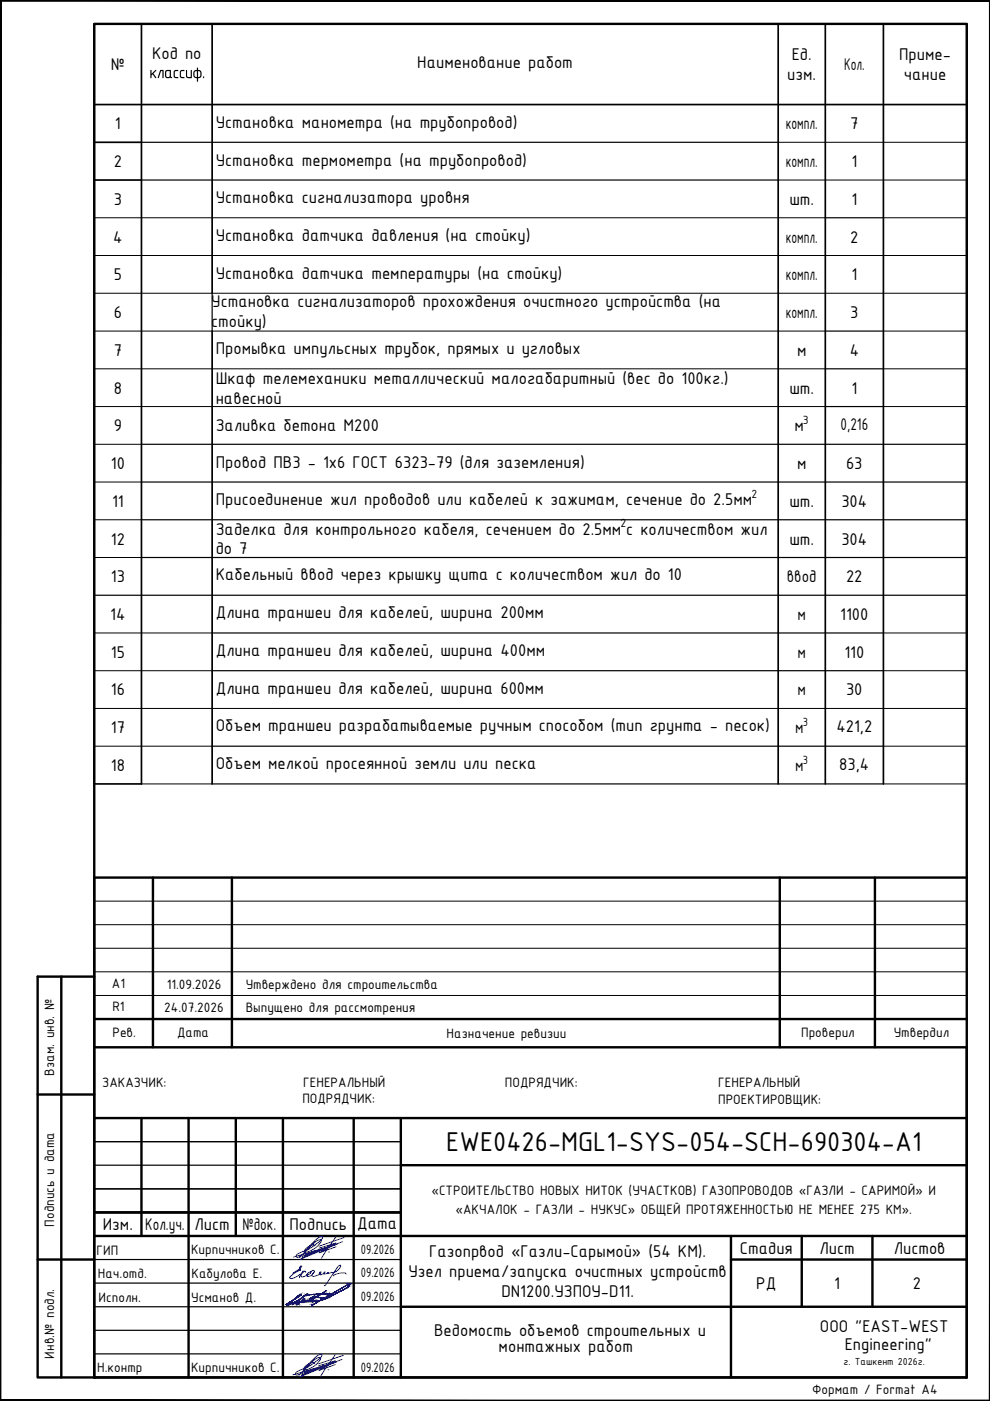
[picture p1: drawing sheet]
<svg xmlns="http://www.w3.org/2000/svg" width="210mm" height="297mm" viewBox="0 0 210 297" stroke-linecap="round" stroke-linejoin="round" font-family="sans-serif">
<!-- layer: _SHTAMP -->
<g fill="#000" stroke="#000" stroke-width=".21">
<path d="M0 .1l.2 .2h209.6zM0 .1h210l-.2 .2z"/>
<path d="M209.8 .3v296.5l.2-296.7zM210 .1v296.9l-.2-.2z"/>
<path d="M.2 .3l-.2 296.7 .2-.2zM0 .1l.2 .2-.2 296.7z"/>
<path d="M.2 296.8l209.8 .2-.2-.2zM.2 296.8l209.8 .2h-210z"/>
</g>
<g fill="none" stroke="#000" stroke-width=".51">
<path d="M20 5.1h185v286.9h-185zM13 207.1v84.9M20 207.1h-12v84.9h12M8 232.1h12M20 237.1h185v54.9h-185zM20 222v15.1M30 237.1v25M40 237.1v54.9M50 237.1v25M60 237.1v54.9M75 237.1v54.9M85 237.1v54.9"/>
<path d="M205 222v15.1M20 257.1h65M85 247h120M8 267h12M20 262.1h185M85 277.1h120M155 267h50M155 262.1v29.9M170 262.1v15M185 262.1v15"/>
</g>
<path d="M20 247h65M20 252.1h65M20 242h65M20 277.1h65M20 267h65M20 272h65M20 282.1h65M20 287h65" fill="none" stroke="#000" stroke-width=".25"/>
<!-- layer: SHTAMP -->
<path d="M32.4 186.1v35.9M49.2 186.1v35.9M165.3 186.1v35.9M185.5 186.1v35.9M205 186.1h-185v35.9h185M20 216.1h185" fill="none" stroke="#000" stroke-width=".51"/>
<path d="M20 196.1h185M20 191.1h185M20 211.1h185M20 206h185M20 201h185" fill="none" stroke="#000" stroke-width=".21"/>
<!-- layer: 0 -->
<path d="M30 5.1v161.1h-10v-161.1h185v161.1M45 5.1v57.1M165 5.1v161.1M175 5.1v161.1M187.3 5.1v161.1M20 22.2h185M20 30.2h10M20 38.2h10M45 70.2v96" fill="none" stroke="#000" stroke-width=".36"/>
<g fill="none" stroke="#000" stroke-width=".25">
<path d="M30 30.2h135M30 38.2h135M175 46.2h12.3M45 62.2v8M175 70.2h12.3M175 78.2h12.3M30 94.2h175M175 86.2h12.3M30 102.2h175M30 110.2h175M30 118.2h175M20 126.2h185"/>
<path d="M45 134.2h142.3M45 142.2h142.3M45 158.2h142.3M45 166.2h142.3"/>
</g>
<g fill="none" stroke="#000" stroke-width=".21">
<path d="M210 .1h-210v296.9h210M165 30.2h40M165 38.2h40M20 46.2h155M20 54.2h185M187.3 46.2h17.7M20 62.2h185M20 70.2h155M20 78.2h155M187.3 70.2h17.7M187.3 78.2h17.7M20 86.2h155"/>
<path d="M20 94.2h10M187.3 86.2h17.7M20 102.2h10M20 110.2h10M20 118.2h10M20 134.2h25M187.3 134.2h17.7M20 142.2h25M20 150.2h185M20 158.2h25M187.3 142.2h17.7M187.3 158.2h17.7"/>
<path d="M30 166.2h15M187.3 166.2h17.7"/>
</g>
<g fill="#00f" stroke="#00f" stroke-width=".21">
<path d="M63 276.5l.1-.1z"/>
<path d="M60.6 276.6l.9-.6zM60.6 276.6l.9-.5zM61.5 276l.9-.5zM61.5 276.1l.9-.6z"/>
<path d="M62.4 275.5l1.1-.8zM62.4 275.5l1.2-.7z"/>
<path d="M63.5 274.7l.2-.2zM63.7 274.5l-.1 .3z"/>
<path d="M63.7 274.5h.1zM63.7 274.5h.1z"/>
<path d="M63.2 274.8l.5-.3zM63.2 274.8l.5-.4z"/>
<path d="M62.1 275.7l1.1-.9zM62.1 275.7l1.1-.9z"/>
<path d="M60.9 276.8l1.2-1.1zM60.9 276.7l1.2-1z"/>
<path d="M60.9 276.8l2.1-1zM61 276.8l2-1z"/>
<path d="M63 275.8l.5-.3zM63 275.8l.5-.3z"/>
<path d="M63.5 275.5l.6-.4zM63.5 275.5l.7-.4z"/>
<path d="M64.1 275.1l.4-.3zM64.2 275.1l.4-.3z"/>
<path d="M64.5 274.8l.7-.5zM64.6 274.8l.6-.5z"/>
<path d="M62 276.7l3.2-2.4zM61.9 276.6l3.3-2.3z"/>
<path d="M64.5 275.3l-.4 .5zM64 275.8l.5-.5zM64 275.8l-.2 .2zM63.8 276l.2-.2z"/>
<path d="M63.4 276.3l.4-.3zM63.3 276.3l.5-.3zM63.3 276.3l-.1 .1zM63.2 276.4l.1-.1z"/>
<path d="M63 276.2l.2-.1zM63 276.2l.2-.1z"/>
<path d="M63.2 276.1l.8-.2zM63.2 276.1l.8-.2z"/>
<path d="M64 275.9l.2-.1zM64 275.9h.2z"/>
<path d="M64.2 275.8h.1zM64.2 275.9l.2-.1z"/>
<path d="M64.1 275.9l.4-.2zM64.1 275.9l.4-.2z"/>
<path d="M64 276h.2zM64 276.1l.2-.1zM64.2 276l.3-.1zM64.2 276h.3z"/>
<path d="M64.5 275.9l.4-.1zM64.5 276l.4-.2z"/>
<path d="M64.7 275.9l.2-.1zM64.6 275.9l.3-.1z"/>
<path d="M64.6 276l.2-.1zM64.6 276h.3z"/>
<path d="M64.8 275.9h.3zM64.9 276l.3-.1z"/>
<path d="M65.1 275.9l.4-.1zM65.2 275.9l.3-.1z"/>
<path d="M65.2 275.9l.2-.1zM65.2 275.9l.2-.1z"/>
<path d="M65.1 275.9v.1zM65 275.9h.1z"/>
<path d="M65.1 276l.4-.1zM65.1 276l.4-.1z"/>
<path d="M65.5 275.9l.5-.1zM65.5 275.9l.5-.1z"/>
<path d="M65.6 276l.3-.2zM65.6 275.9l.3-.1z"/>
<path d="M65.6 275.9h.1zM65.6 276l.1-.1z"/>
<path d="M65.7 275.9h.2zM65.7 276l.2-.1z"/>
<path d="M65.9 275.9l.6-.1zM65.9 275.9l.6-.1z"/>
<path d="M66.2 275.9l.3-.1zM66.2 275.9l.3-.2z"/>
<path d="M66.3 275.9l.2-.1zM66.4 275.9h.1z"/>
<path d="M66.5 275.8h.2zM66.6 275.9h.1z"/>
<path d="M66.7 275.8h.2zM66.7 275.9l.2-.1z"/>
<path d="M66.9 275.8h.2zM66.9 275.8h.2z"/>
<path d="M67 275.7l-.1 .1zM66.9 275.8l.1-.1z"/>
<path d="M66.7 275.9l.2-.1zM66.7 275.9l.5-.1zM66.7 275.9l.6-.1z"/>
<path d="M67.3 275.8l.3-.1zM67.3 275.8h.4z"/>
<path d="M67.6 275.7l.7-.1zM67.7 275.8l.6-.1z"/>
<path d="M68.3 275.6l.5-.1zM68.3 275.6l.6-.1z"/>
<path d="M68.8 275.5l.9-.5zM68.9 275.5l.8-.4z"/>
<path d="M69.7 275l2.5-1.3zM69.7 275.1l2.6-1.4z"/>
<path d="M72.2 273.7l1.3-.7zM72.3 273.7l1.3-.6z"/>
<path d="M73.6 273l.3-.3zM73.9 272.7l-.3 .4z"/>
<path d="M74 272.4v.3zM74 272.4v.3z"/>
<path d="M73.6 272.5l.2-.1zM73.6 272.4h.1z"/>
<path d="M66.3 276.7l7.3-4.2zM66.2 276.7l7.4-4.3z"/>
<path d="M64.3 274.8l.5-.2zM64.4 274.8l.5-.1z"/>
<path d="M64.9 274.6h.3zM64.9 274.7l.3-.1z"/>
<path d="M65.2 274.6l.7-.1zM65.2 274.6l.7-.1z"/>
<path d="M65.9 274.5l.6-.1zM65.9 274.5l.7-.1z"/>
<path d="M66.6 274.4h.6zM66.6 274.4h.6z"/>
<path d="M67.2 274.4l.5-.1zM67.2 274.4h.6z"/>
<path d="M67.8 274.3h.7zM67.8 274.4h.7z"/>
<path d="M68.5 274.3h.7zM68.5 274.4l.7-.1z"/>
<path d="M69.2 274.3l.7 .1zM69.2 274.4h.7z"/>
<path d="M69.9 274.4h.1zM69.9 274.4h.1z"/>
<path d="M70.1 274.4h.1zM70.1 274.4h.1z"/>
<path d="M70.3 274.5l.1 .1zM70.3 274.5l.1 .1z"/>
<path d="M70.3 274.7l-.1 .1zM70.1 274.8l.2-.1z"/>
<path d="M67.9 274.5l1.3-.8zM67.8 274.5l1.4-.9zM66.9 275.1l1-.6zM66.9 275.1l.9-.6zM66.3 275.4l.6-.3zM66.3 275.4l.6-.3z"/>
<path d="M66.1 275.5l.2-.1zM66.1 275.5l.2-.1z"/>
<path d="M65.9 275.6l.3-.1zM65.9 275.5h.2zM65.7 275.5l.2 .1zM65.7 275.5h.2zM65.8 275.4l-.1 .1z"/>
<path d="M65.9 275.2h.1zM65.9 275.2h.1zM65.8 275.3h.2zM65.8 275.4l.1-.1z"/>
<path d="M66 275.2l.2-.2zM66 275.2l.3-.1zM66.2 275l.3-.1zM66.3 275.1l.2-.2z"/>
<path d="M66.9 274.9h.1zM66.9 274.9h.1zM66.8 274.8l.1 .1zM66.8 274.8l.1 .1zM66.7 274.9h.1zM66.7 274.9h.1zM66.6 274.9h.1zM66.6 274.9h.1z"/>
<path d="M67.1 274.9l.4 .1zM67 274.9l.5 .1zM67.5 275l.4 .1zM67.5 275l.4 .1z"/>
<path d="M68.1 275.1l.3 .1zM68.1 275.2h.3z"/>
<path d="M68.4 275.2h.1zM68.4 275.2h.1z"/>
<path d="M68.5 275.2h.3zM68.5 275.2h.3zM68.8 275.2l.5-.1zM68.8 275.2h.5z"/>
<path d="M69.4 275.1h.2zM69.4 275.2h.2z"/>
</g>
<g fill="none" stroke="#00f" stroke-width=".21">
<path d="M62.1 275.7h.1M62.2 266.5l9.3-2.7-7.8 3.2M62.4 275.5h.1M63.5 275.5h.1M64.1 275.1h.1M64.5 274.8h.1M64.8 269.8l-.2-.3-1 .7a2.73 2.73 0 0 1-2.1 .8l-.1-.1 .1-.2 .6-.5 1.6-.9a.57 .57 0 0 1 .1-.9l.2 .1-.5 .6-1.4 .9M65.9 275.9h.1M65.9 269.6l.4-.3 .3 .1a1.13 1.13 0 0 1-1.6 1l.4-.6 .5-.2-.1 .4-.4 .2-1.4 .6-.2-.4 .5-.9-.8 1.4M66.6 269.7l-.5 .6v.2a1.73 1.73 0 0 0 2-.8h-.3l-.1 .3 .2 .3 .7-.3 .3-.3-.3 .4 .7-.1 .3-.3-.1 .4 .9-.4 .3 .2 .2-.2a2.05 2.05 0 0 0 1.3-1.4l-.1-.1a1.93 1.93 0 0 0-1.1 1.2l-1.9 3-.3 .1M66.7 264.2l-.1-.2a2.18 2.18 0 0 0-2 1.2v.2a4.2 4.2 0 0 0 3.3-1.8l.2-.6a1.18 1.18 0 0 0-1.5 .5l-1.7 1.6a3.2 3.2 0 0 1-2 1.5v-.5l.7-.5a10.7 10.7 0 0 0 4.8-3.1l-.1-.3a2.04 2.04 0 0 0-1.7 1l-3.1 3.5M67.6 275.7l.1 .1"/>
<path d="M67.7 274.3l.1 .1M69.7 265.5h.1M71.2 262.3l-3.1 4.5M71.2 264.3l-3.4 1.3 3.4-2-3.6 1M72.2 273.7h.1M72.6 263.3l-3.3 1.2 .1-.2-.6 .5h-.2l.2-.2-.5 .2 .2-.2-.5 .4 .2-.3-.4 .4-.3 .2 .3-.4-.4 .4h-.2l.2-.3-.6 .5 .2-.4h.1l-.2 .3-.4 .2 .3-.4-.6 .5 .2-.4h.1l-.3 .4-.4 .2 .3-.5-.2 .4-.6 .3 .3-.5-.1 .3-.7 .5 .5-.7-.2 .4-.5 .3 .4-.7a1.08 1.08 0 0 1-.9 .9l.3-.6M73 262.4l-5.4 1.8M73.4 270.1l-.3-.2h-.7l-1.7 .5 .1 .1M62.1 291.5l9.3-2.8-7.8 3.2M66.6 289.1l-.1-.1a2.18 2.18 0 0 0-2 1.2v.2a4.2 4.2 0 0 0 3.2-1.9l.3-.6a1.18 1.18 0 0 0-1.5 .6l-1.7 1.6a3.2 3.2 0 0 1-2 1.4l-.1-.5 .8-.4a10.7 10.7 0 0 0 4.7-3.1v-.3a2.04 2.04 0 0 0-1.7 1l-3.1 3.4M69.5 290.4h.1M71.1 287.2l-3.1 4.5"/>
<path d="M71.1 289.3l-3.5 1.3 3.5-2.1-3.6 1.1M72.5 288.2l-3.4 1.3 .2-.2-.7 .5-.1-.1 .2-.2-.5 .3 .2-.2-.6 .3 .3-.2-.4 .4-.3 .1 .3-.4-.4 .5h-.3l.3-.3-.6 .4 .2-.3h.1l-.2 .3-.4 .2 .3-.5-.7 .6 .3-.4 .1-.1-.3 .5-.5 .2 .4-.5-.2 .4-.7 .3 .4-.5-.1 .3-.7 .4 .5-.7-.2 .5-.6 .3 .5-.8a1.08 1.08 0 0 1-.9 1l.2-.6M72.8 287.3l-5.3 1.9"/>
</g>
<text font-size="6.2" x="94.6" y="244.1">EWE0426-MGL1-SYS-054-SCH-690304-A1</text>
<g font-size="3.9">
<text x="23.5" y="14.9">№</text>
<text x="31.6" y="16.6">классиф .</text>
<text x="32.2" y="12.4">Код по</text>
<text x="88.5" y="14.5">Наименование работ</text>
<text x="166.9" y="16.9">изм.</text>
<text x="167.9" y="12.8">Ед.</text>
<text x="179" y="14.9">Кол.</text>
<text x="190.6" y="12.8">Приме-</text>
<text x="191.6" y="16.9">чание</text>
<text x="24.4" y="27.4">1</text>
<text x="45.7" y="27.2">Установка манометра (на трубопровод)</text>
<text x="166.6" y="27.4">компл.</text>
<text x="180.3" y="27.4">7</text>
<text x="24.1" y="35.4">2</text>
<text x="45.7" y="35.2">Установка термометра (на трубопровод)</text>
<text x="166.6" y="35.4">компл.</text>
<text x="180.5" y="35.4">1</text>
<text x="24.1" y="43.4">3</text>
<text x="45.7" y="43">Установка сигнализатора уровня</text>
<text x="167.4" y="43.4">шт.</text>
<text x="180.5" y="43.4">1</text>
<text x="24" y="51.4">4</text>
<text x="45.7" y="51.2">Установка датчика давления (на стойку)</text>
<text x="166.6" y="51.4">компл.</text>
<text x="180.3" y="51.4">2</text>
<text x="24.1" y="59.4">5</text>
<text x="45.7" y="59.2">Установка датчика температуры (на стойку)</text>
<text x="166.6" y="59.4">компл.</text>
<text x="180.5" y="59.4">1</text>
<text x="44.8" y="65">Установка сигнализаторов прохождения очистного устройства (на</text>
<text x="24.1" y="67.4">6</text>
<text x="44.8" y="69.4">стойку)</text>
<text x="166.6" y="67.4">компл.</text>
<text x="180.3" y="67.4">3</text>
<text x="24.1" y="75.5">7</text>
<text x="45.7" y="75.1">Промывка импульсных трубок, прямых и угловых</text>
<text x="169" y="75.5">м</text>
<text x="180.1" y="75.5">4</text>
<text x="24.1" y="83.4">8</text>
<text x="45.7" y="81.5">Шкаф телемеханики металлический малогабаритный (вес до 100кг.)</text>
<text x="167.4" y="83.4">шт.</text>
<text x="180.5" y="83.4">1</text>
<text x="45.7" y="85.7">навесной</text>
<text x="24.1" y="91.4">9</text>
<text x="45.7" y="91.4">Заливка бетона М200</text>
<text x="168.4" y="91.4">м</text>
<text x="178.2" y="91.2">0,216</text>
<text x="23.5" y="99.4">10</text>
<text x="45.7" y="99.2">Провод ПВ3 - 1х6 ГОСТ 6323-79 (для заземления)</text>
<text x="169" y="99.4">м</text>
<text x="179.4" y="99.4">63</text>
<text x="23.7" y="107.4">11</text>
<text x="45.7" y="107.1">Присоединение жил проводов или кабелей к зажимам, сечение до 2.5мм</text>
<text x="167.4" y="107.4">шт.</text>
<text x="178.4" y="107.4">304</text>
<text x="45.7" y="113.4">Заделка для контрольного кабеля, сечением до 2.5мм с количеством жил</text>
<text x="23.5" y="115.5">12</text>
<text x="45.7" y="117.5">до 7</text>
<text x="167.4" y="115.5">шт.</text>
<text x="178.4" y="115.5">304</text>
<text x="23.5" y="123.5">13</text>
<text x="45.7" y="123.1">Кабельный ввод через крышку щита с количеством жил до 10</text>
<text x="166.8" y="123.5">ввод</text>
<text x="179.4" y="123.5">22</text>
<text x="23.4" y="131.5">14</text>
<text x="45.7" y="131.1">Длина траншеи для кабелей, ширина 200мм</text>
<text x="169.1" y="131.5">м</text>
<text x="178.1" y="131.5">1100</text>
<text x="23.5" y="139.5">15</text>
<text x="45.7" y="139.1">Длина траншеи для кабелей, ширина 400мм</text>
<text x="169.1" y="139.5">м</text>
<text x="179" y="139.5">110</text>
<text x="23.5" y="147.5">16</text>
<text x="45.7" y="147.1">Длина траншеи для кабелей, ширина 600мм</text>
<text x="169.1" y="147.5">м</text>
<text x="179.4" y="147.5">30</text>
<text x="23.5" y="155.5">17</text>
<text x="45.7" y="155.1">Объем траншеи разрабатываемые ручным способом (тип грунта - песок)</text>
<text x="168.6" y="155.5">м</text>
<text x="177.3" y="155.2">421,2</text>
<text x="23.5" y="163.5">18</text>
<text x="45.7" y="163.1">Объем мелкой просеянной земли или песка</text>
<text x="168.6" y="163.5">м</text>
<text x="177.9" y="163.2">83,4</text>
<text x="21.8" y="260.8">Изм.</text>
<text x="30.8" y="260.8">Кол.уч.</text>
<text x="41.2" y="260.8">Лист</text>
<text x="51.4" y="260.8">№док.</text>
<text x="61.4" y="260.8">Подпись</text>
<text x="75.7" y="260.6">Дата</text>
<text x="91" y="266.6">Газопрвод «Газли-Сарымой» (54 КМ).</text>
<text x="156.9" y="265.8">Стадия</text>
<text x="173.7" y="265.8">Лист</text>
<text x="189.5" y="265.8">Листов</text>
<text x="86.6" y="270.7">Узел приема/запуска очистных устройств</text>
<text x="106.3" y="274.9">DN1200.УЗПОУ-D11.</text>
<text x="160.4" y="273.3">РД</text>
<text x="176.9" y="273.3">1</text>
<text x="193.5" y="273.3">2</text>
<text x="92.1" y="283.2">Ведомость объемов строительных и</text>
<text x="105.7" y="286.6">монтажных работ</text>
<text x="173.8" y="282.3">OOO &quot;EAST-WEST</text>
<text x="179.1" y="286.3">Engineering&quot;</text>
</g>
<g font-size="3.1">
<text x="23.7" y="209.5">A1</text>
<text x="35.3" y="209.7">11.09.2026</text>
<text x="52.1" y="209.8">Утверждено для строительства</text>
<text x="23.8" y="214.4">R1</text>
<text x="34.8" y="214.6">24.07.2026</text>
<text x="52.1" y="214.7">Выпущено для рассмотрения</text>
<text x="23.9" y="219.9">Рев.</text>
<text x="37.5" y="219.9">Дата</text>
<text x="94.7" y="220">Назначение ревизии</text>
<text x="169.9" y="219.9">Проверил</text>
<text x="189.5" y="219.9">Утвердил</text>
<text x="11.5" y="228.1" transform="rotate(-90 11.5 228.1)">Взам. инв. №</text>
<text x="21.7" y="230.6">ЗАКАЗЧИК:</text>
<text x="64.1" y="233.9">ПОДРЯДЧИК:</text>
<text x="64.3" y="230.6">ГЕНЕРАЛЬНЫЙ</text>
<text x="107.1" y="230.6">ПОДРЯДЧИК:</text>
<text x="152.3" y="230.6">ГЕНЕРАЛЬНЫЙ</text>
<text x="152.3" y="234.1">ПРОЕКТИРОВЩИК:</text>
<text x="91.5" y="253.4">«СТРОИТЕЛЬСТВО НОВЫХ НИТОК (УЧАСТКОВ) ГАЗОПРОВОДОВ «ГАЗЛИ - САРИМОЙ» И</text>
<text x="96.6" y="257.4">«АКЧАЛОК - ГАЗЛИ - НУКУС» ОБЩЕЙ ПРОТЯЖЕННОСТЬЮ НЕ МЕНЕЕ 275 КМ».</text>
<text x="11.5" y="260.1" transform="rotate(-90 11.5 260.1)">Подпись и дата</text>
<text x="20.5" y="266">ГИП</text>
<text x="40.5" y="265.9">Кирпичников С.</text>
<text x="76.5" y="265.8">09.2026</text>
<text x="20.7" y="270.9">Нач.отд.</text>
<text x="20.9" y="276">Исполн.</text>
<text x="40.6" y="271">Кабулова Е.</text>
<text x="76.5" y="270.8">09.2026</text>
<text x="76.5" y="275.8">09.2026</text>
<text x="40.5" y="276.1">Усманов Д.</text>
<text x="11.5" y="288" transform="rotate(-90 11.5 288)">Инв.№ подл.</text>
<text x="20.6" y="291">Н.контр</text>
<text x="40.5" y="290.9">Кирпичников С.</text>
<text x="76.5" y="290.8">09.2026</text>
<text x="172.2" y="295.6">Формат / Format A4</text>
</g>
<g font-size="2.7">
<text x="170.2" y="89.9">3</text>
<text x="159.3" y="105.5">2</text>
<text x="131.6" y="111.8">2</text>
<text x="170.2" y="153.9">3</text>
<text x="170.2" y="161.9">3</text>
</g>
<text font-size="2.3" x="178.8" y="289.3">г. Ташкент 2026г.</text>
</svg>
